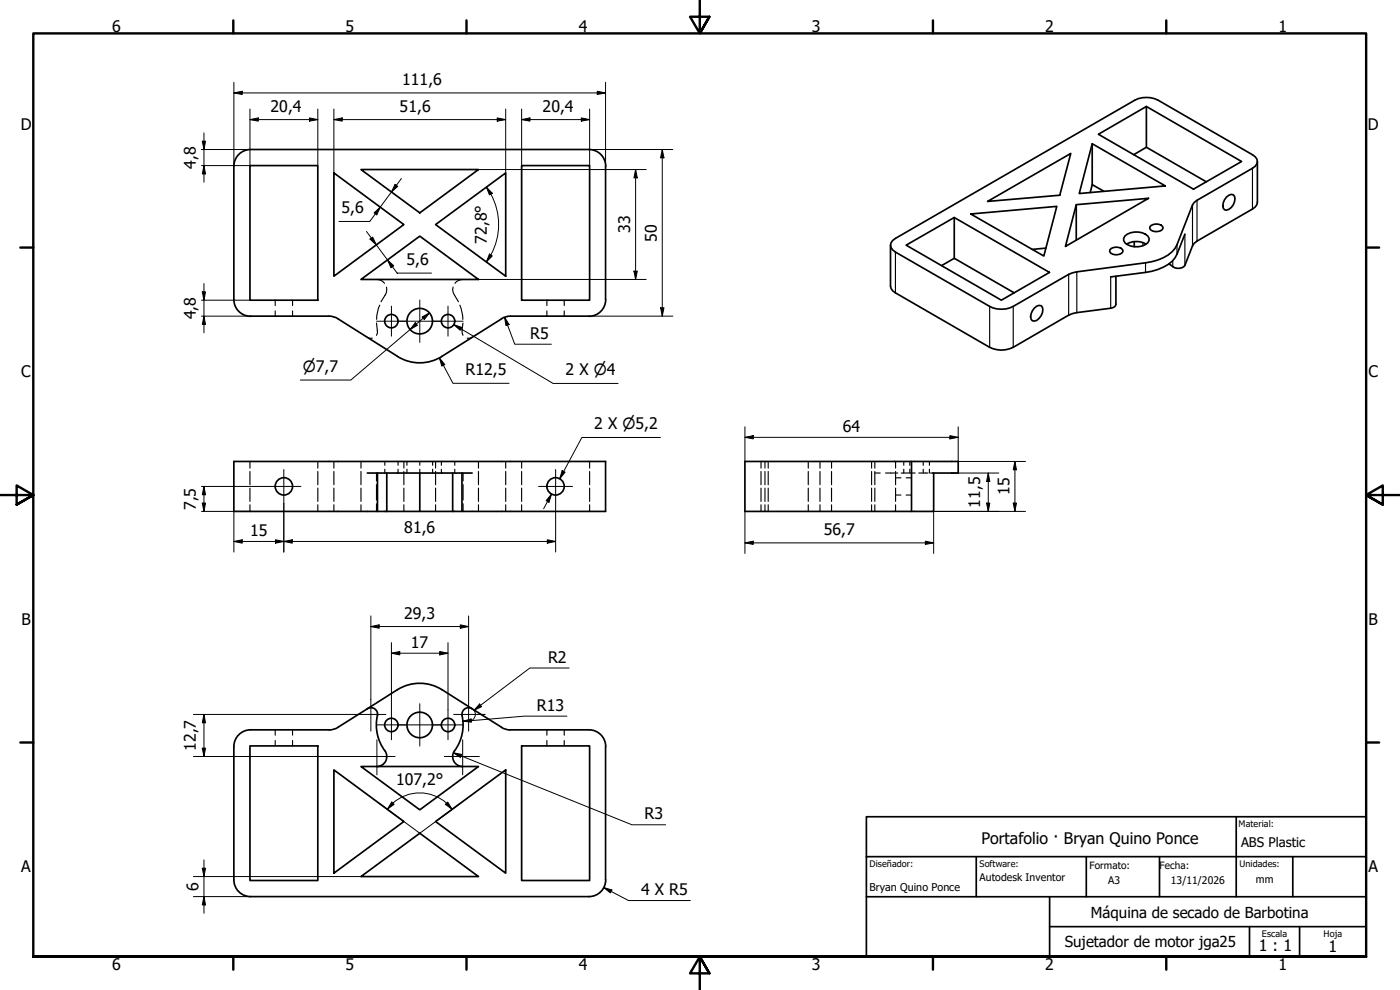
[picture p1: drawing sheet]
<svg xmlns="http://www.w3.org/2000/svg" width="420mm" height="297mm" viewBox="0 0 420 297" stroke-linecap="round" stroke-linejoin="round" font-family="sans-serif">
<!-- layer: Hidden (ISO) -->
<g fill="none" stroke="#000" stroke-width=".34">
<path d="M82.6 90.1v1.6M82.6 93.3v1.6M87.8 90.1v1.6M87.8 93.3v1.6M113 96.9l.3 3-.3 .7M113.1 83.8l.9 .2 1.4 1M114 91.6l-.5 1-.5 3.2M116 86.1v1.7l-1.7 2.7M136 86.1v1.7l1.6 2.7M138 91.6l.9 3.1v1.1M138.9 83.8l-1 .2-1.4 1M138.9 96.9l-.2 2.2 .2 1.5"/>
<path d="M164.1 90.1v1.6M164.1 93.3v1.6M169.3 90.1v1.6M169.3 93.3v1.6M110.2 101.2l.8 .3h.7M141.7 101.2l-.7 .3h-.8M75 138.5v1.9M95.4 138.5v1.9M100.2 138.5v1.9M108.3 138.5v1.9M115.5 138.5v1.1M119.5 138.5v1.1"/>
<path d="M121.2 138.5v1.9M122.1 138.5v1.1M126 138.5v1.1M129.8 138.5v1.1M130.7 138.5v1.9M132.5 138.5v1.1M136.5 138.5v1.1M143.6 138.5v1.9M151.8 138.5v1.9M156.5 138.5v1.9M177 138.5v1.9M228.4 138.5v1.9"/>
<path d="M229.6 138.5v1.9M230.5 138.5v1.9M242.6 138.5v1.9M246.1 138.5v1.9M249.6 138.5v1.9M261.6 138.5v1.9M262.6 138.5v1.9M268.8 138.5v1.9M271.2 138.5v1.1M273 138.5v1.1M277.1 138.5v1.1M278.9 138.5v1.1"/>
<path d="M75 141.5v3.9M75 146.5v3.9M75 151.5v1.9M95.4 141.5v3.9M95.4 146.5v3.9M95.4 151.5v1.9M100.2 141.5v3.9M100.2 146.5v3.9M100.2 151.5v1.9M108.3 141.5v3.9M108.3 146.5v3.9M108.3 151.5v1.9"/>
<path d="M113 141.9v2.4M113 145.4v4.6M113 151.2v2.2M115.5 140.8v1.1M119.5 140.8v1.1M121.2 141.5v3.9M121.2 146.5v3.9M121.2 151.5v1.9M122.1 140.8v1.1M126 140.8v1.1M129.8 140.8v1.1M130.7 141.5v3.9"/>
<path d="M130.7 146.5v3.9M130.7 151.5v1.9M132.5 140.8v1.1M136.5 140.8v1.1M139 141.9v2.4M139 145.4v4.6M139 151.2v2.2M143.6 141.5v3.9M143.6 146.5v3.9M143.6 151.5v1.9M151.8 141.5v3.9M151.8 146.5v3.9"/>
<path d="M151.8 151.5v1.9M156.5 141.5v3.9M156.5 146.5v3.9M156.5 151.5v1.9M177 141.5v3.9M177 146.5v3.9M177 151.5v1.9M228.4 141.5v3.9M228.4 146.5v3.9M228.4 151.5v1.9M229.6 141.5v3.9M229.6 146.5v3.9"/>
<path d="M229.6 151.5v1.9M230.5 141.5v3.9M230.5 146.5v3.9M230.5 151.5v1.9M242.6 141.5v3.9M242.6 146.5v3.9M242.6 151.5v1.9M246.1 141.5v3.9M246.1 146.5v3.9M246.1 151.5v1.9M249.6 141.5v3.9M249.6 146.5v3.9"/>
<path d="M249.6 151.5v1.9M261.6 141.5v3.9M261.6 146.5v3.9M261.6 151.5v1.9M262.6 141.9h1.6M262.6 141.5v3.9M262.6 146.5v3.9M262.6 151.5v1.9M265.8 141.9h3.7M268.8 141.5v3.9M268.8 146.5v3.9M268.8 151.5v1.9"/>
<path d="M268.8 148.5h1.6M268.8 143.4h1.6M270.5 141.9h4.2M271.2 140.8v1.1M271.9 148.5h1.7M271.9 143.4h1.7M273 140.8v1.1M275.7 141.9h2.8M277.1 140.8v1.1M278.9 140.8v1.1M279.2 141.9h.7M82.6 219v1.6"/>
<path d="M87.8 219v1.6M164.1 219v1.6M169.3 219v1.6M82.6 222.2v1.6M87.8 222.2v1.6M164.1 222.2v1.6M169.3 222.2v1.6"/>
</g>
<!-- layer: Visible (ISO) -->
<g fill="none" stroke="#000" stroke-width=".51">
<path d="M344 31.9v12.3M70.2 49.9a5 5 0 0 1 5-5h101.6a5 5 0 0 1 5 5M70.2 49.9v40a5 5 0 0 0 5 5M75 49.7h20.4v40.4h-20.4zM100.2 51.9l21 15.5-21 15.5zM108.3 50.9h35.3l-17.6 13zM156.5 49.7h20.5v40.4h-20.5zM181.7 49.9v40M327.8 43.1l21.9 12.7-25.8 2.3zM327.8 43.1v12.3M329.6 40.3l14.4-8.4 28.6 16.6-14.4 8.3zM331.3 57.4l-3.5-2-.6 2.4"/>
<path d="M340.2 46.4l3.8-2.2 18 10.4M368.1 59.1l1.4-.8 .6 .1a3.1 3.1 0 0 1-2 4.7l-.6-.2a2.68 2.68 0 0 1 .6-3.8zM377.4 48.5v12.2l-.2 .8-1.3 1.2-16.7 9.6-.8 .7-.5 .8-2.3 5.8a2.69 2.69 0 0 1-3.6 .4l-1.1-.9M130.7 67.4l21.1-15.5v31zM267.3 73.6v12.2l.1 .8 .5 .7 29.1 16.9a7.8 7.8 0 0 0 7.1 0l16.6-9.6 1.2-.5 11.4-1.6a1.53 1.53 0 0 0 1.6-1.2v-8.4M267.9 72.1l72.6-42a7.8 7.8 0 0 1 7.1 0l28.3 16.3a2.13 2.13 0 0 1 1.5 2.1 2.13 2.13 0 0 1-1.5 2l-17.5 10.2-.5 .8-4.7 11.9a10 10 0 0 1-7.5 5.1l-23.8 3.4-1.2 .4-16.6 9.6a7.8 7.8 0 0 1-7.1 0l-28.3-16.3a2.13 2.13 0 0 1-.8-3.5zM271.9 73.6l14.5-8.3 28.6 16.4-14.5 8.4zM282.6 79.7l3.8-2.2 18 10.4M286.4 65.3v12.2M291.3 64.2l25.9-2.3-3.9 14.9zM296.4 60.4l25-14.4-3.3 12.6zM313.9 74.5l-4.1 .3"/>
<path d="M323 61.4l21.7-1.9-25 14.4zM323 61.4v10.6M333.5 74.6a2.91 2.91 0 0 1 3.4 .3l.1 .4a2.4 2.4 0 0 1-4 .2l.1-.5zM337.6 70.8a5.4 5.4 0 0 1 6.9 0 1.59 1.59 0 0 1-.8 2.6 5.6 5.6 0 0 1-6.1-.6l-.4-.6v-.7zM338.1 73.3a5.9 5.9 0 0 1 5.9 0M340.4 72.5v1.5M345.5 67.6a2.91 2.91 0 0 1 3.4 .3l.1 .5a2.43 2.43 0 0 1-3.9 .1v-.4zM355.6 70.3l-2.4 6a10.2 10.2 0 0 1-7.5 5.1l-12.4 1.7M75.2 94.9h23.5l1.4 .2 .9 .3 18.3 11.5a12.5 12.5 0 0 0 13.3 0l18.3-11.5 .9-.3 1.4-.2h23.5M108.3 83.8l17.7-12.9 17.6 12.9zM181.8 89.9a5 5 0 0 1-5 5M310.4 92.4l.7-.6 1.4-.1a3.1 3.1 0 0 1-2.1 4.6h-.6a2.26 2.26 0 0 1 0-3.1z"/>
<path d="M273.6 138.5v14.9M110.2 141.9h31.5M113.3 141.9v11.5M116.1 153.4h19.7M116.1 141.9v11.5M126 141.9v11.5M135.8 153.4h2.8M135.8 141.9v11.5M138.6 141.9v11.5h43.1v-14.9h-111.5v14.9h45.9M279.9 141.9h7.7v-3.4h-64v14.9h56.6v-11.5M101.4 218.2l-1.3 .6-1.4 .2h-23.5a5 5 0 0 0-5 5M101.4 218.2l17.9-11.3a12.5 12.5 0 0 1 13.3 0l17.9 11.3"/>
<path d="M110.2 212.6a2.01 2.01 0 0 1 2.3 .1 2.01 2.01 0 0 1 .8 2.1M113.2 214.8a13.3 13.3 0 0 0 2.6 10.9 2.98 2.98 0 0 1-2.7 4.3M138.7 214.8a13.3 13.3 0 0 1-2.6 10.9 2.98 2.98 0 0 0 2.7 4.3M141.7 212.6a2.01 2.01 0 0 0-2.2 .1 2.01 2.01 0 0 0-.8 2.1M150.5 218.2l2.2 .8h24.1a5 5 0 0 1 5 5M70.2 224v40M75 223.8h20.4v40.4h-20.4zM100.2 231l21 15.5-21 15.5zM108.3 230h35.3l-17.6 13zM156.5 223.8h20.5v40.4h-20.5zM181.7 224v40M130.7 246.5l21.1-15.5v31z"/>
<path d="M70.2 264a5 5 0 0 0 5 5h101.5a5 5 0 0 0 5.1-5M108.3 263l17.7-13 17.6 13z"/>
<circle cx="117.5" cy="96.4" r="2.01"/>
<circle cx="126" cy="96.4" r="3.8"/>
<circle cx="134.5" cy="96.4" r="2.01"/>
<circle cx="85.2" cy="145.9" r="2.6"/>
<circle cx="166.7" cy="145.9" r="2.6"/>
<circle cx="117.5" cy="217.5" r="2.01"/>
<circle cx="126" cy="217.5" r="3.8"/>
<circle cx="134.5" cy="217.5" r="2.01"/>
</g>
<!-- layer: Visible Narrow (ISO) -->
<g fill="none" stroke="#000" stroke-width=".34">
<path d="M375.9 50.5v12.2M268.7 75.6v12.3M343 72.8v.9M343.8 78.9v2.8M352 78.2v1.8M353.2 73.4v2.9M355.6 70.3v9.3M357.9 61.5v12.3M359.2 60.1v12.2M297 91.9v12.3M304.1 91.9v12.3M320.7 82.3v12.3"/>
<path d="M323.2 81.6v12.2M333.3 83.1v9.4"/>
</g>
<!-- layer: Border (ISO) -->
<g fill="none" stroke="#000" stroke-width=".72">
<path d="M70 6.1v3.9M140 6.1v3.9M210 0v10l-2.9-5h5.8l-2.9 5 2.9-5M280 6.1v3.9M350 6.1v3.9M6.1 74.3h3.9M410 74.3h3.9M0 148.5h10l-5-2.8v5.7l5-2.9-5 2.9M420 148.5h-10l5-2.8v5.7l-5-2.9 5 2.9M6.1 222.8h3.9M410 222.8h3.9M10 287v-277h400v277h-400h400"/>
<path d="M70 287v3.9M140 287v3.9M212.9 292l-2.9-5 2.9 5h-5.8l2.9-5v10M280 287v3.9M350 287v3.9"/>
</g>
<!-- layer: Title (ISO) -->
<path d="M260 257v-11.9h150v11.9M260 257h150v30h-150zM293 257v12.1M326 257v12.1M348 257v12.1M371 245.1v24M388 257v12.1M260 269.1h150M315 278h95M315 269.1v17.9M375 278v9M390 278v9" fill="none" stroke="#000" stroke-width=".51"/>
<!-- layer: Dimension (ISO) -->
<g fill="none" stroke="#000" stroke-width=".3">
<path d="M61.2 39.9v14.8M70.2 27.9l2.5-.5v.9zM70.2 27.9h111.5M70.2 24.7v25.2M75 35.9l2.5-.5v1zM75 32.7v17h-14.5M75 35.9h20.4M92.9 35.4l2.5 .5-2.5 .5zM95.4 32.7v17M100.2 35.9l2.5-.5v1zM100.2 35.9h51.6M100.2 32.7v19.2"/>
<path d="M149.2 35.4l2.6 .5-2.6 .5zM151.8 32.7v19.2M156.5 35.9l2.5-.5v1zM156.5 35.9h20.5M156.5 32.7v17M174.5 35.4l2.5 .5-2.5 .5zM177 32.7v17M179.2 27.4l2.5 .5-2.5 .4zM181.7 24.7v25.2M60.5 44.9h14.7M60.7 42.4h1l-.5 2.5zM61.2 49.7l.5 2.5h-1z"/>
<path d="M118.6 55.3l.8 .6-1.9 1.7zM120.4 53.6l-9.4 12.8h-9.3M143.6 50.9h50.3M146 56.1l1.7 1.9-.8 .5zM146 56.1l1.3 2.1M147.3 58.2a18.9 18.9 0 0 1 0 18.3M176.7 44.9h25.2M190.8 50.9l.5 2.5h-1.1zM190.8 50.9v32.9M198.8 44.9l.5 2.5h-1.1zM198.8 44.9v50M110 69.5l9.3 12.5 10.2-.1"/>
<path d="M111 71.7l.8-.6 1.1 2.4zM112.3 63.9l1.8-1.8-1 2.4zM116.3 78l1.9 1.7-.9 .6zM146.9 76.2l.8 .6-1.7 1.8zM147.3 76.5l-1.3 2.1M60.5 94.9h14.7M60.5 90.1h14.5M60.7 87.6h1l-.5 2.5zM61.2 94.9l.5 2.5h-1zM61.2 85.1v14.8M124.6 96.8l.7 .8-2.2 1.3zM126.7 95.1l2.2-1.2-1.6 2z"/>
<path d="M128.9 93.9l-23.6 20.1h-15.2M136.2 97.4l2.4 .8-.5 .9zM136.2 97.4l29.8 17.6h19.5M143.6 83.8h50.3M151.4 95.2l1.4 2.2-1 .3zM151.4 95.2l3.1 8.1h11M176.7 94.9h25.2M190.2 81.4h1.1l-.5 2.4zM198.2 92.4h1.1l-.5 2.5zM131.9 107.4l1.6 2-.9 .4zM131.9 107.4l4 7.6h16.9M198.2 131.3h-23.6l-6.6 12.4 1.2-2.2"/>
<path d="M223.6 131.2l2.5-.5v1zM223.6 128v10.5M223.6 131.2h64M285.1 130.7l2.5 .5-2.5 .5zM285.6 138.5h22.2M287.6 128v10.5M304.6 138.5l.5 2.5h-1zM304.6 138.5v14.9M60.5 153.4h14.7M60.5 146h19.6M60.7 150.9h1l-.5 2.5zM61.2 146l.5 2.4h-1z"/>
<path d="M61.2 146v7.4M70.2 153.4v12.2M85.2 151v14.6M165.5 148.2l-.7 2.5-.9-.5zM165.5 148.2l-2.3 4.4M166.8 151v14.6M168.7 141.2l.9 .5-1.6 2zM223.6 153.4v12.7M279.9 153.4h27.9M280.2 153.4v12.7M285.6 141.9h14.2M296.1 150.9h1l-.5 2.5z"/>
<path d="M296.6 141.9l.5 2.6h-1zM296.6 141.9v11.5M304.1 150.9h1l-.5 2.5zM70.2 162.5l2.5-.5v1zM70.2 162.5h96.6M82.7 162l2.5 .5-2.5 .5zM85.2 162.5l2.5-.5v1zM164.3 162l2.5 .5-2.5 .5zM223.6 162.9l2.5-.5v1zM223.6 162.9h56.6M277.7 162.4l2.5 .5-2.5 .5zM111.3 188l2.5-.5v1z"/>
<path d="M111.3 188h29.3M111.3 184.8v25M117.5 196l2.5-.5v1zM117.5 196h17M117.5 192.8v20.2M132 195.5l2.5 .5-2.5 .5zM134.5 192.8v20.2M138.1 187.5l2.5 .5-2.5 .5zM140.6 184.8v25M58 214.4h48.3M61.2 214.4l.5 2.5h-1zM61.2 214.4v12.6"/>
<path d="M138.9 216.4l2.5-.7 .1 1zM141.7 212.6l.6 .6 .4 1M142.7 214.4l-.2 .7-.7 .9M143.9 211.2l.6 .8-2.3 1.1zM170.1 214.9h-12.7l-18.5 1.5M170.8 200.4h-11.8l-16.8 12.7M58 227h50.1M60.7 224.5h1l-.5 2.5zM136.1 225.9l2.5 .4-.4 1zM136.1 225.9l53.6 21.6h10.1M61.2 258v16M113.7 240.9l12.3 9.1 12.3-9.1"/>
<path d="M116.2 242.8a12.1 12.1 0 0 1 19.5 0M117.6 240.7l.7 .6-2.1 1.5zM133.6 241.3l.8-.6 1.3 2.1zM58 269h17.2M58 263h50.3M60.7 260.5h1l-.5 2.5zM61.2 269l.5 2.5h-1zM181.2 266.3l2.4 .7-.4 .9zM181.2 266.3l7.4 3.9h18.6"/>
</g>
<g fill="#000">
<path d="M70.2 27.9l2.5-.5v.9zM75 35.9l2.5-.5v1zM92.9 35.4l2.5 .5-2.5 .5zM100.2 35.9l2.5-.5v1zM149.2 35.4l2.6 .5-2.6 .5zM156.5 35.9l2.5-.5v1zM174.5 35.4l2.5 .5-2.5 .5zM179.2 27.4l2.5 .5-2.5 .4zM60.7 42.4h1l-.5 2.5zM61.2 49.7l.5 2.5h-1zM118.6 55.3l.8 .6-1.9 1.7zM146 56.1l1.7 1.9-.8 .5z"/>
<path d="M190.8 50.9l.5 2.5h-1.1zM198.8 44.9l.5 2.5h-1.1zM111 71.7l.8-.6 1.1 2.4zM112.3 63.9l1.8-1.8-1 2.4zM116.3 78l1.9 1.7-.9 .6zM146.9 76.2l.8 .6-1.7 1.8zM60.7 87.6h1l-.5 2.5zM61.2 94.9l.5 2.5h-1zM124.6 96.8l.7 .8-2.2 1.3zM126.7 95.1l2.2-1.2-1.6 2zM136.2 97.4l2.4 .8-.5 .9zM151.4 95.2l1.4 2.2-1 .3z"/>
<path d="M190.2 81.4h1.1l-.5 2.4zM198.2 92.4h1.1l-.5 2.5zM131.9 107.4l1.6 2-.9 .4zM223.6 131.2l2.5-.5v1zM285.1 130.7l2.5 .5-2.5 .5zM60.7 150.9h1l-.5 2.5zM61.2 146l.5 2.4h-1zM165.5 148.2l-.7 2.5-.9-.5zM168.7 141.2l.9 .5-1.6 2zM296.1 150.9h1l-.5 2.5zM296.6 141.9l.5 2.6h-1zM304.1 150.9h1l-.5 2.5z"/>
<path d="M304.6 138.5l.5 2.5h-1zM70.2 162.5l2.5-.5v1zM82.7 162l2.5 .5-2.5 .5zM85.2 162.5l2.5-.5v1zM164.3 162l2.5 .5-2.5 .5zM223.6 162.9l2.5-.5v1zM277.7 162.4l2.5 .5-2.5 .5zM111.3 188l2.5-.5v1zM117.5 196l2.5-.5v1zM132 195.5l2.5 .5-2.5 .5zM138.1 187.5l2.5 .5-2.5 .5zM61.2 214.4l.5 2.5h-1z"/>
<path d="M138.9 216.4l2.5-.7 .1 1zM143.9 211.2l.6 .8-2.3 1.1zM60.7 224.5h1l-.5 2.5zM136.1 225.9l2.5 .4-.4 1zM117.6 240.7l.7 .6-2.1 1.5zM133.6 241.3l.8-.6 1.3 2.1zM60.7 260.5h1l-.5 2.5zM61.2 269l.5 2.5h-1zM181.2 266.3l2.4 .7-.4 .9z"/>
</g>
<!-- layer: Center Mark (ISO) -->
<g fill="none" stroke="#000" stroke-width=".3">
<path d="M113 96.4h9M117.5 91.8v9.1M119.6 96.4h12.7M126 90v12.7M130 96.4h9M134.5 91.8v9.1M80.1 146h10.2M85.2 140.9v10.1M161.6 146h10.2M166.8 140.9v10.1M106.3 214.4h9.5M111.3 209.8v9.6"/>
<path d="M113 217.5h9M117.5 213v9M119.6 217.5h12.7M126 211.1v12.7M130 217.5h9M134.5 213v9M136.1 214.4h9.5M140.6 209.8v9.6M108.1 227h10.5M113.1 222v10.5M133.3 227h10.5M138.9 222v10.5"/>
</g>
<g font-size="4.8">
<text x="33.7" y="9.6">6</text>
<text x="103.7" y="9.6">5</text>
<text x="173.7" y="9.6">4</text>
<text x="243.7" y="9.6">3</text>
<text x="313.7" y="9.6">2</text>
<text x="383.7" y="9.6">1</text>
<text x="120.6" y="25.5">111,6</text>
<text x="81.2" y="33.5">20,4</text>
<text x="119.9" y="33.5">51,6</text>
<text x="162.9" y="33.5">20,4</text>
<text x="6.2" y="38.9">D</text>
<text x="410.5" y="38.9">D</text>
<text x="58.8" y="50.6" transform="rotate(-90 58.8 50.6)">4,8</text>
<text x="102.5" y="64">5,6</text>
<text x="189.1" y="70" transform="rotate(-90 189.1 70)">33</text>
<text x="146.1" y="73.2" transform="rotate(-90 146.1 73.2)">72,8°</text>
<text x="197.1" y="72.5" transform="rotate(-90 197.1 72.5)">50</text>
<text x="122" y="79.5">5,6</text>
<text x="58.8" y="95.8" transform="rotate(-90 58.8 95.8)">4,8</text>
<text x="159.1" y="101.7">R5</text>
<text x="6.4" y="113.1">C</text>
<text x="139.7" y="112.6">R12,5</text>
<text x="169.8" y="112.6">2 X ⌀4</text>
<text x="410.7" y="113.1">C</text>
<text x="178.4" y="128.8">2 X ⌀5,2</text>
<text x="252.9" y="129.6">64</text>
<text x="303" y="148.6" transform="rotate(-90 303 148.6)">15</text>
<text x="58.8" y="153.1" transform="rotate(-90 58.8 153.1)">7,5</text>
<text x="294.2" y="152.3" transform="rotate(-90 294.2 152.3)">11,5</text>
<text x="75.1" y="160.9">15</text>
<text x="121.3" y="160">81,6</text>
<text x="247.2" y="160.5">56,7</text>
<text x="121.3" y="185.6">29,3</text>
<text x="6.4" y="187.4">B</text>
<text x="410.7" y="187.4">B</text>
<text x="123.3" y="194.5">17</text>
<text x="164.5" y="198.9">R2</text>
<text x="161.1" y="213.3">R13</text>
<text x="58.8" y="225.3" transform="rotate(-90 58.8 225.3)">12,7</text>
<text x="118.9" y="235.5">107,2°</text>
<text x="193.4" y="245.9">R3</text>
<text x="294.5" y="253.1">Portafolio · Bryan Quino Ponce</text>
<text x="6.4" y="261.6">A</text>
<text x="410.7" y="261.6">A</text>
<text x="59.6" y="267.3" transform="rotate(-90 59.6 267.3)">6</text>
<text x="192.4" y="268.6">4 X R5</text>
<text x="377.8" y="285.5">1 : 1</text>
<text x="398.7" y="285.7">1</text>
<text x="33.7" y="290.9">6</text>
<text x="103.7" y="290.9">5</text>
<text x="173.7" y="290.9">4</text>
<text x="243.7" y="290.9">3</text>
<text x="313.7" y="290.9">2</text>
<text x="383.7" y="290.9">1</text>
</g>
<text font-size="4.6" x="90.9" y="111.7">⌀7,7</text>
<g font-size="4.5">
<text x="327.4" y="275.3">Máquina de secado de Barbotina</text>
<text x="319.6" y="284.1">Sujetador de motor jga25</text>
</g>
<text font-size="4" x="372.4" y="254.2">ABS Plastic</text>
<text font-size="3.2" x="261" y="267.4">Bryan Quino Ponce</text>
<g font-size="3.1">
<text x="294" y="264.4">Autodesk Inventor</text>
<text x="332.6" y="265.3">A3</text>
<text x="351.4" y="265.3">13/11/2026</text>
<text x="376.9" y="264.9">mm</text>
</g>
<g font-size="3">
<text x="327" y="260.8">Formato:</text>
<text x="348" y="260.8">Fecha:</text>
</g>
<g font-size="2.7">
<text x="371.7" y="248.2">Material:</text>
<text x="261" y="260.3">Diseñador:</text>
<text x="294" y="260.1">Software:</text>
<text x="372" y="260.1">Unidades:</text>
<text x="378.7" y="281.1">Escala</text>
<text x="397.2" y="281">Hoja</text>
</g>
</svg>
